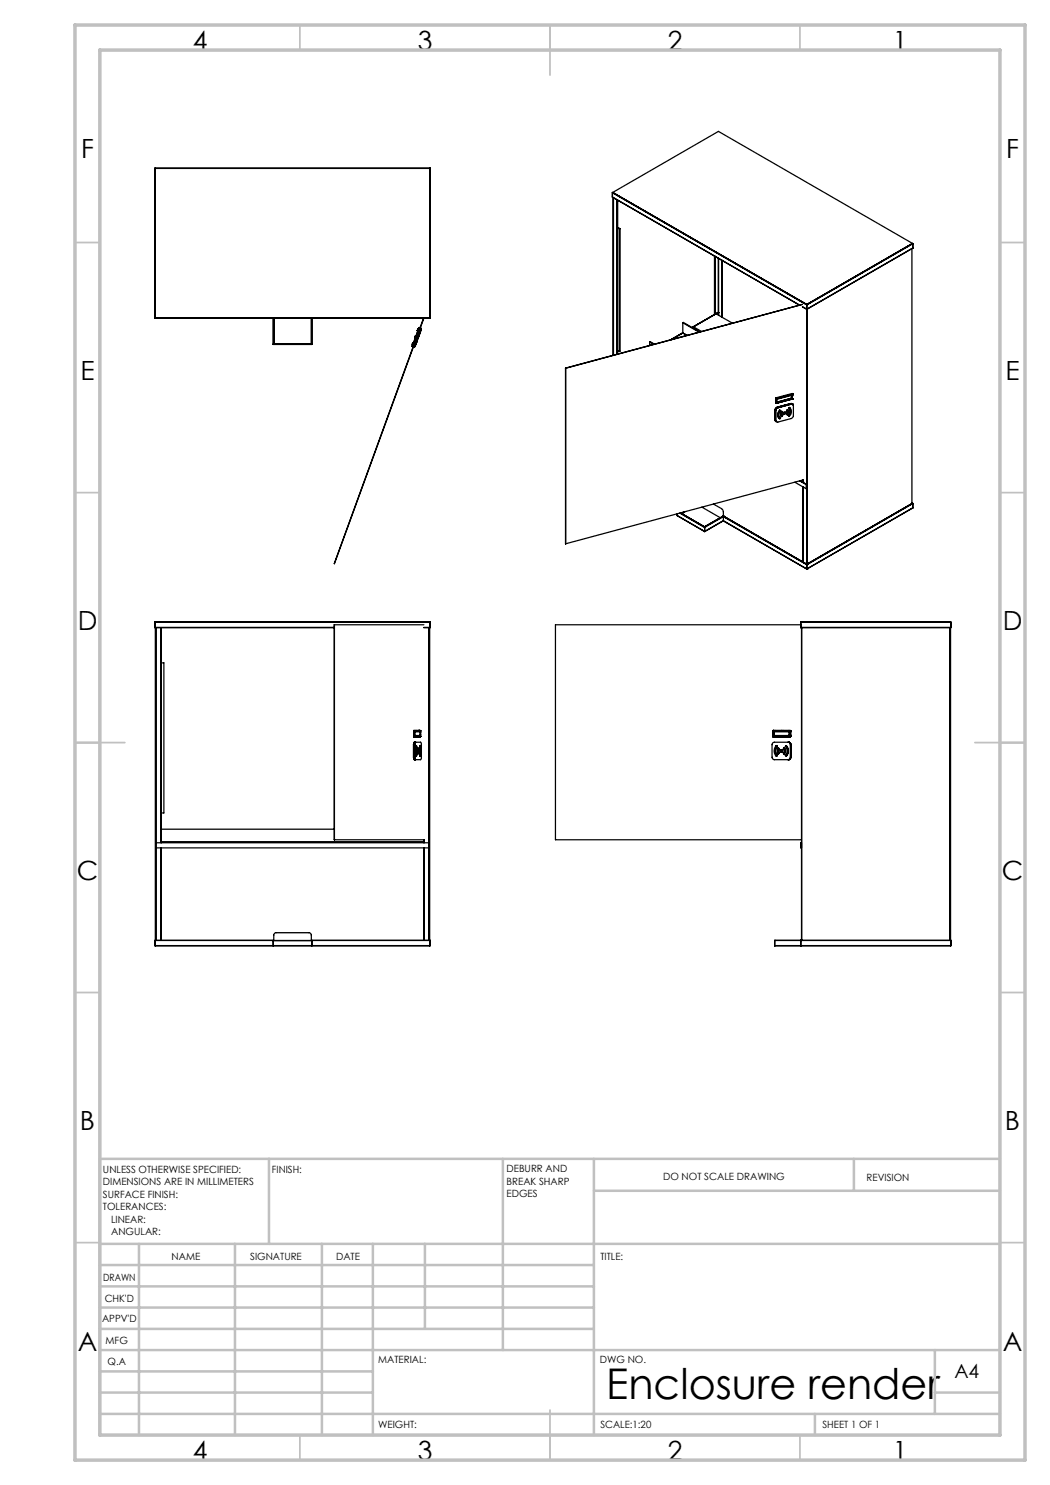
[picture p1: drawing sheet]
<svg xmlns="http://www.w3.org/2000/svg" width="210mm" height="297mm" viewBox="0 0 210 297" stroke-linecap="round" stroke-linejoin="round" font-family="sans-serif">
<g fill="none" stroke="#c0c0c0" stroke-width=".35">
<path d="M60 5v5M110 5v10M160 5v5M15 48.5h5M200 48.5h5M15 98.5h5M200 98.5h5M15 148.5h10M195 148.5h10M15 198.5h5M200 198.5h5M15 248.5h5"/>
<path d="M200 248.5h5M60 287v5M110 282v10M160 287v5"/>
</g>
<g fill="none" stroke="#c0c0c0" stroke-width=".5">
<path d="M53.8 231.8v17M100.6 231.8v38.2M118.8 231.8v55.2M118.8 238.2h81.2M170.8 231.8v6.4M200 231.8h-180v55.2M20 248.8h180M20 257.3h98.8M20 253h98.8M27.8 248.8v38.2M47 248.8v38.2M64.4 248.8v38.2"/>
<path d="M74.6 248.8v38.2M85 248.8v17M20 265.8h98.8M20 261.5h98.8M20 278.5h54.6M20 274.3h54.6M20 270h180M187 278.5h13M187 270v12.8M20 282.8h180M163 282.8v4.2"/>
</g>
<path d="M15 5h190v287h-190zM20 10h180v277h-180z" fill="none" stroke="#c0c0c0" stroke-width=".7"/>
<g fill="none" stroke="#000" stroke-width=".25">
<path d="M31 33.6v.1M31 33.6v30M31 33.6h55M31 33.7v29.9M31 33.7h55M86 33.7v29.9M86 33.6v.1M86 33.6v30M122.5 39.4h.1M122.5 39.4l37.4 21.6M122.5 38.6v.8M122.5 38.6l38.9 22.4"/>
<path d="M122.6 38.5l-.1 .1M122.6 38.5h-.1M122.6 38.5l38.8 22.4M122.6 38.5l21.1-12.2 38.8 22.4M122.6 38.5h.1M122.7 39.5v31.5M123.4 40v30.8M123.5 40v30.8M123.5 45.6l.4 .2M123.5 45.5l.5 .2M123.9 45.8v24.5M124 45.7l-.1 .1"/>
<path d="M124 45.7v24.5l-.1 .1M142.9 51.2v11.7M143 51.3v11.5M143.7 51.6v10.9M143.7 51.7v10.8M144.4 52v11.4M144.4 52.1l.1 11.4M182.4 49.7v51M182.5 48.7l.1 .1M182.5 48.7h.1M182.5 48.7l-21.1 12.2M182.6 49.6h.1"/>
<path d="M182.6 49.6l-21.2 12.3M182.6 48.8l-21.2 12.2M182.6 49.6l-21.2 12.2M182.6 48.8v.8M31 63.6h55M31 63.6h.1M54.6 63.6v5.3M54.6 68.9h7.8M54.7 68.8l-.1 .1M54.7 68.8l7.7 .1M54.7 63.6v5.2M54.8 68.8h-.1"/>
<path d="M54.8 63.6v5.2M54.8 68.8h7.5M54.8 68.7v.1M54.8 63.6v5.1M54.8 68.7h.1M54.9 63.6v5.2M54.9 68.6l-.1 .1M62.3 68.8h.1M62.3 63.6v5.2M62.3 63.6l.1 5.3M82.4 69.2h.1M82.4 69.2l.1 .1"/>
<path d="M82.4 68.9h.1zM82.5 68.8h.1M82.5 68.8v.1M82.5 69.3h.1M82.5 69h.1M82.5 68.7l.1 .1M82.5 69l-.1 .2M82.5 69.2l.2 .1M82.5 68.7v.1M82.5 69.2v.1M82.6 69h.1M82.6 68.5h.1"/>
<path d="M82.6 69l-.1 .2M82.6 69l.1 .1M82.6 69v-.1l.1 .2M82.6 68.5l-.1 .2M82.7 69.1h.1M82.7 69.3h.1M82.8 69.1l.1 .1M82.8 69.3l.1 .1M82.8 69.1h.1M82.8 69.1v.2zM82.9 69.1h.1M82.9 69.2h.1"/>
<path d="M82.9 69.1v.1M82.9 69.1h-.1l.1 .1M83 67.5h.1M83 67.4h.1M83 67.5v.1M83 67.4v.1M83 68.9h.1M83.1 67.2h.1M83.1 68.9l-.2 .5M83.1 67.2l-.1 .2M83.1 68.9h.1M83.1 67.6h.1l-.4 1z"/>
<path d="M83.3 68.5v.1M83.3 68.6l-.2 .4M83.3 68.4h.1M83.4 68.4l-.1 .2M83.4 68.1v.1M83.4 68.2v.2M83.5 66.1v.1M83.5 66.1h.1M83.5 68l-.1 .2M83.5 66h.1M83.5 66v.1M83.5 67.8h.1"/>
<path d="M83.6 65.8l.1 .1M83.6 65.8h.1M83.6 65.8v.1M83.6 65.8l-.1 .2M83.6 66.2h.1l-.4 1.1zM83.7 67.3l-.1 .5M83.7 65.7h.1M83.8 65.8h.1M83.8 65.5h.1M83.8 65.5l-.1 .2M83.8 65.8v.1h.2M83.8 65.5l-1.4 3.7"/>
<path d="M83.8 65.6v.2M83.8 65.6l-1.3 3.6M83.8 67h.1M83.9 65.5h.1M83.9 65.5l-.1 .1M83.9 67l-.2 .1M83.9 66.7h.1M83.9 65.8h.1M84 66.7l-.1 .3M84 65.8l.1 .1M84 66.6h.1M84 65.8h.1"/>
<path d="M84 66.1l.1 .1M84 65.9h.1M84 66.6v.1M84 65.6h.1M84.1 65.9l-1.2 3.2M84.1 65.9h.1M84.1 66.2h.1M84.1 66.2l-1 2.7M84.1 65.8v.1M84.1 65.6l-.1 .2M84.1 65.6l.1 .1M84.1 66.1h.1"/>
<path d="M84.2 66.1l-.2 .5M84.2 65.7l-.1 .5M84.7 63.6l-17.8 49.1 17.9-49.1M86 63.6h.1M113.1 73.6v35.2M123.5 70.1l.4 .2M129.9 68.4l.8 .5M129.9 68.4l.1-.1 .9 .5M129.9 68.4v.7M134.2 67.9l2.4-1.3-2.4 1.3M136.6 64.6l3.2 1.8M136.6 64.6l.1-.1 3.2 1.9"/>
<path d="M136.6 66.6l.8 .5M136.6 64.6v2M136.6 66.6l-2.3 1.3M138.7 65.4v.2M138.7 65.4l1.6 .9M138.7 65.4l-.2 .1M138.7 65.4l-.3 .1M143.2 62.8l3.3 1.8M143.2 62.8l-4.5 2.6M143.7 62.5l-5.3 3M143.7 62.5h.1M143.7 62.5l-.5 .3"/>
<path d="M143.8 62.5v.6M143.8 62.5l-.5 .3M155.2 79.6l3.2-.9v1.1M155.2 79.6v1.1M155.2 79.6l.1 .1M155.2 79.6v.1M155.2 79.7h.1M155.2 79.7v.9M155.3 79.7h.1M155.3 79.7v.9M155.4 79.7h.1M155.4 79.7v.1"/>
<path d="M158.3 79.7h.1M158.3 79.7l-2.9 .7M158.3 78.9h.1M158.3 79.8h.1M158.3 78.9v.1M158.3 79.1h.1M158.3 79.6v.1M158.3 79.8l-2.9 .8M158.3 79l-2.9 .8M158.3 78.9l-2.9 .8M158.3 79.1v.5M158.3 79.6h.1"/>
<path d="M158.3 79.1l-2.9 .7v.6M158.3 78.7l.2 .1M158.4 78.7h.1M158.4 78.8h.1M158.4 78.8v.1M158.4 79.8h.1M158.4 78.9h.1M158.4 79.8l-3.1 .9M158.4 78.8l-3.1 .9M158.4 79.8l-3.1 .8M158.4 79.5h.1M158.5 78.8l-.1 .1"/>
<path d="M158.5 79.1h.1M158.5 79.8h-.1M160.5 60.9l-47.4 12.7M160.5 61.3l.9 .5M160.5 61.4l.9 .5M161.4 60.9v.1M161.4 61.8v.1M161.4 60.9h.1M161.4 61v51.9M161.4 61.8v51M155 84l.2 .3M155 84l.1 .2"/>
<path d="M155 81.9l.1 .2M155 81.9v2.1M155.1 84.2l.1 .1M155.1 82.1v2M155.2 80.4h.1M155.2 80.6h.1M155.2 84.3h.1M155.2 80.6v.1M155.3 80.6h.1M155.3 80.6l-.1 .1M155.4 80.6h.1M155.4 80.5v.1"/>
<path d="M155.4 80.4h.1M155.5 81.4l-.3 .2-.2 .3M155.5 81.4l.1 .1M155.6 81.6l-.3 .2-.2 .3M155.6 81.5l-.4 .3-.1 .3M155.6 81.5v.1M155.9 83.4l.2 .2M155.9 82l-.4 .9 .3 .7M155.9 82l.2 .2M155.9 82l.1 .1M156 82.1l-.3 .3-.1 .7 .3 .6 .1 .1 .1-.2M156 82.1l.1 .1"/>
<path d="M156.1 82.2l-.3 .6a.71 .71 0 0 0 .3 .8M156.4 82.3l-.3 .5 .1 .4M156.4 82.3l-.3 .7 .3 .3 .1-.2M156.4 82.3l.1 .1M156.4 82.3h.1M156.4 83l.1 .1M156.5 82.4v.1a.41 .41 0 0 0 0 .6M157.1 82.5l-.3-.1-.1 .4M157.3 82.2l.2 .2-.2 .5M157.4 82.2l-.1 .7M157.4 82l.2 .1M157.4 82l-.1 .2"/>
<path d="M157.4 82h.1M157.5 82l.2 .5-.2 .5-.2-.1M157.5 82l-.2 .2M157.6 82.1h.1M157.7 81.7l.3 .5v.3l-.3 .6M157.9 81.8l.1 .6-.3 .7M157.9 81.5l.2 .2M157.9 81.5a1.09 1.09 0 0 1 0 1.8l-.2-.2M157.9 81.5l-.2 .2M157.9 81.5h.1M158.1 80.7l-2.6 .8-.4 .2v2.5M158.1 80.7l.4 .1"/>
<path d="M158.1 80.7h.1M158.1 80.7l.1 .2M158.1 80.7l-2.6 .7M158.2 80.9h.3l.2 .2v2.1l-.2 .3-.3 .2-2.6 .7h-.3l-.2-.3M158.2 80.9l-2.6 .7M158.5 80.8h.1M158.5 80.8l.1 .1M158.6 80.9l-.3-.1-2.7 .7M158.6 80.9h.1M159 96.4l2.3 1.4M159.9 96.2l1.4 .7M160.1 96.1l.5 .3"/>
<path d="M160.6 96.4h.1M160.6 96.5v-.5l-47.5 12.8M160.6 97.4v15M160.6 96.4l-.6-.3 1.3 .8M161.3 96.9v.9M161.3 97.7v.1M135.5 103.1h.1M135.5 103.1l5.4 3.2M135.5 102.8v.3M136 102.6l4.9 2.9M136.1 102.6l4.8 2.8M136.3 102.7l.6-.3-.6 .3"/>
<path d="M136.7 102.4l-.5 .3M140.4 101.4l3.6 2.1M140.9 106.3h.1M140.9 105.4v.1M140.9 105.4h.1M140.9 105.5v.8M142.7 100.8l1.8 1.1 .2 .5v.8M144.6 103.3l-3.7 2M144.6 103.3h.1M144.6 103.2v.1M144.6 103.3l-3.7 2.1M144.6 103.2l16.8 9.7"/>
<path d="M144.6 103.2h.1M144.6 104.2l-3.7 2.1M144.6 104.2l16.8 9.6M144.7 104.1l-.1 .1M144.7 103.3v.8M144.7 103.3l-3.8 2.2M144.7 103.3l16.7 9.7M161.4 112.9v.1M161.4 112.9h.1M161.4 113.8h.1M161.4 113v.8M161.4 112.8v.1"/>
<path d="M182.4 100.7l-21 12.1M182.4 100.6l.1 .1M182.4 100.7h.1M182.5 100.7l-21.1 12.2M182.5 100.7h.1M182.5 100.7l-.1-.1 .2 .1M182.6 101.6h.1M182.6 101.6l-21.2 12.2M182.6 100.7v.9M182.6 100.7l-21.2 12.3M31 125.5v.1M31 124.5v1"/>
<path d="M31 124.5h55M31 125.5h35.9M31 124.4v.1M31 124.4h55M31 124.4h.1M31 125.6h35.9M31.1 125.6v62.5M31.2 125.6v62.5M32.2 125.6v43M32.2 132.6h.6v30h-.6M66.9 125v43M84.8 125h-17.9v43h17.9v.6"/>
<path d="M84.8 125.6h1.2M84.8 125.5h1.2M85.8 125.6l.1 62.5M85.9 125.6v62.5M86 124.4v.1M86 124.4h.1M86 125.5v.1M86 124.5v1M160.2 125.5v.1M160.2 125h-49.1v43h49.2M160.2 124.5h30M160.2 125.5h30"/>
<path d="M160.2 124.5v1M160.2 124.4v.1M160.2 124.4h29.9M160.2 125.6h29.9M160.2 124.4h.1M160.3 125.6v62.5M190 125.6v62.5M190.1 124.4l.1 .1M190.1 124.4h.1M190.1 125.6v62.5M190.2 125.5l-.1 .1M190.2 124.5v1"/>
<path d="M82.7 148.9l.1-.5h1.3l.2 .3-.1 3.2h-1.4l-.1-.5M82.7 151.4h.2M82.7 148.9h.2M82.7 148.9v2.5M82.8 146.1l1.3 .1M82.8 146.1h.1M82.8 146.2h.1M82.8 146.2h1.3M82.8 146.1v1.3h1.2v-.1M82.9 146.2v1.1M82.9 146.2h.1M82.9 147.3h.1"/>
<path d="M82.9 146.1v.1M82.9 148.9l.2-.5-.2 .3v2.9l.2 .3-.2-.5M82.9 148.4l-.1 .3v2.9l.1 .3M82.9 148.9v2.5M83 146.2v.1M83 147.2v.1M83 146.2h.1M83 146.3h.1M83 147.3h.1M83 147.2h.1M83 147.2h1.1M83 146.3h1.1"/>
<path d="M83 147.2h1M83.1 147.4l.2-.1zM83.1 146.1h.1M83.1 147.3v.1M83.1 146.1h.2M83.2 147.3l-.1 .1M83.3 149.1a2.75 2.75 0 0 0 0 2.1M83.3 149.1l-.2 .8 .2 1.3M83.3 149.1v2.1M83.4 149.6l-.1 .3 .1 .9M83.4 149.6v1.2M83.6 146.1h.1"/>
<path d="M83.6 147.3h.1M83.6 149.9l-.1 .1 .1 .4M83.6 149.9l.1 .4-.1 .1zM83.7 146.1h.1M83.7 149.8v.8M83.7 150.6l.2 .2M83.7 149.8h.1M83.7 150.6h.1M83.8 146.1h.1M83.8 147.4h.1M83.8 149.8v.8M83.8 150.6l.1 .2"/>
<path d="M83.9 147.3l-.1 .1M83.9 149.6l.1 .4-.1 .8M83.9 146.1h.1M83.9 149.6l-.1 .2M83.9 149.6l-.2 .2M83.9 149.3l.1 .5-.1 1.3M83.9 151.1l.1 .1M83.9 149.3h.1M83.9 151.1h.1M84 151.1v.1M84 146.1h.1M84 147.3v.1"/>
<path d="M84 146.4h-1v.7l1.1-.1M84 146.4h.1M84 147.2h.1M84 146.2v.1M84 147.2l.1 .1M84 146.3h.1M84 146.2h.1M84 149.1l.2 .8-.2 1.3M84 146.4v.6M84 147h.1M84 149.1l-.1 .2M84 149.1v.2"/>
<path d="M84.1 147.2v.1M84.1 146.2v.1M84.1 147.3h.1M84.1 146.2h-1.1M84.1 146.2h.1M84.1 147.3l-1.3 .1M84.1 146.2v1.1M154.6 146.2h.1M154.6 147.3h.1M154.6 146.1h3.4v1.3h-3.4zM154.7 147.3h.1M154.7 146.1v.1"/>
<path d="M154.7 147.4h.1M154.7 146.2h3.3M154.7 147.3v.1M154.7 146.1l-.1 .1M154.7 146.1h.1M154.8 147v.1M154.8 147h.1M154.8 146.4h.1M154.8 146.4v.6M154.8 147.2h.1M154.8 146.2v.1M154.8 146.3h.1"/>
<path d="M154.8 146.2h.1M154.8 146.2h3M154.8 147.2h3M154.8 146.3h3M154.8 146.4h3v.7h-3M154.9 146.1h.1M154.9 147.3v.1M154.9 147.4h.3M155 146.1v.1M155.2 147.3v.1M155.2 146.1h.1M155.3 149.1a1.53 1.53 0 0 0 0 2.1"/>
<path d="M155.3 151.2h.1M155.3 149.1h.1M155.3 149.1l.1 .2M155.4 149.3l-.3 .7v.6l.3 .5M155.4 149.3h.1M155.4 151.1h.1M155.4 151.1l-.1 .1M155.4 149.3l-.3 .8 .1 .6 .2 .4M155.6 149.6l-.2 .4 .2 .8M155.6 149.6h.1M155.6 150.8h.1M155.6 149.6l.3 .2"/>
<path d="M155.9 149.8l-.2 .2 .2 .6M155.9 149.8l-.3 .3 .3 .5M155.9 150.6l-.3 .2M156.2 146.1h.1M156.2 147.3l.4 .1M156.2 149.9h.1M156.2 150.4h.1M156.2 147.3l.1 .1M156.2 149.9l.3 .2v.2l-.3 .1M156.5 147.3l.1 .1M156.6 146.1h.1M156.6 147.3v.1"/>
<path d="M156.8 149.6l.3 .5-.3 .7M156.8 149.6l.3 .4v.4l-.3 .4M156.8 149.6l-.1 .2 .1 .2-.1 .6 .1 .2M157.2 149.1l-.1 .2 .3 .7a1.17 1.17 0 0 1-.3 1.1l.1 .1M157.2 149.1h.1M157.2 151.2h.1M157.3 149.1l.4 .9-.1 .7-.3 .5M157.6 146.1h.1M157.6 148.4l.4 .3 .1 .2M157.7 146.1v.1M157.8 147.2h.1M157.8 146.2v.1"/>
<path d="M157.8 146.3h.1M157.8 146.2h.1M157.9 147.3v.1M157.9 146.1v.1M157.9 147.3h.1M157.9 146.2h.1M157.9 147.3l-.2 .1M157.9 146.5v.5M157.9 146.2v1.1M158 146.9h.1M158 146.6h.1M158 146.5h.1"/>
<path d="M158 147h.1M158 146.2h.1M158 147.3h.1M158 146.1v.1M158 147.2h.1M158 146.3h.1M158 147.3h-3.3M158.1 151.4l-.1 .3-.4 .2M158.1 151.4h.1M158.1 148.9h.1M158.1 148.9v2.5M158.1 148.9l-.1-.2-.3-.3h-2.9l-.2 .2-.2 .3v2.5l.2 .4 .2 .1h2.9l.3-.2 .1-.3"/>
<path d="M158.2 148.9l-.2-.4-.3-.1 .2 .1 .3 .3v2.7l-.2 .3-.3 .1 .4-.2 .1-.3M158.2 148.9v2.5M31.2 168.6h54.6M31.2 169.6h54.6M32.2 169.6v18.5M32.2 165.8h34.7M32.2 168.3h52.6M84.8 168v.6M84.8 169.6v18.5M160.3 168.6h-.1v1h.1M31 189.1v.1M31 189.1h55"/>
<path d="M31 188.1h55M31 188.1v1M31 188.1h.1M31 189.2h55M31 188.1h23.7M54.6 189.1h.1M54.7 188.1h7.6M54.7 188.1l-.1 1M54.7 188.1l.1-1.2 .4-.4h6.6l.4 .4 .1 1.2h23.7M62.3 188.1h.1M62.4 188.1l-.1 1.1M86 188.1h.1"/>
<path d="M86 189.1v.1M86 188.1v1M154.9 189.1l.1 .1M154.9 188.1h5.3M154.9 189.1h35.3M154.9 188.1h35.3M154.9 188.1v1M155 188.1h-.1M160.2 189.1l-5.2 .1M160.2 189.1v.1M160.2 188.1v1M160.2 188.1h.1"/>
<path d="M160.2 189.2h29.9M160.2 188.1h29.9M190.1 188.1h.1M190.2 189.1l-.1 .1M190.2 188.1v1"/>
<circle cx="156.9" cy="82.6" r=".23"/>
<circle cx="156.3" cy="150.2" r=".25"/>
</g>
<text font-size="8.5" x="121.3" y="279.7">Enclosure render</text>
<g font-size="5.3">
<text x="38.5" y="9.9">4</text>
<text x="83.5" y="9.9">3</text>
<text x="133.6" y="9.9">2</text>
<text x="178.6" y="9.9">1</text>
<text x="16.2" y="31.7">F</text>
<text x="201.2" y="31.7">F</text>
<text x="16.1" y="75.9">E</text>
<text x="201.1" y="75.9">E</text>
<text x="15.5" y="125.9">D</text>
<text x="200.5" y="125.9">D</text>
<text x="15.4" y="175.9">C</text>
<text x="200.4" y="175.9">C</text>
<text x="16" y="225.9">B</text>
<text x="201" y="225.9">B</text>
<text x="15.5" y="270.2">A</text>
<text x="200.5" y="270.2">A</text>
<text x="38.5" y="291.9">4</text>
<text x="83.5" y="291.9">3</text>
<text x="133.6" y="291.9">2</text>
<text x="178.6" y="291.9">1</text>
</g>
<text font-size="3.9" x="190.9" y="275.5">A4</text>
<g font-size="2">
<text x="20.6" y="234.6">UNLESS OTHERWISE SPECIFIED:</text>
<text x="20.6" y="237.1">DIMENSIONS ARE IN MILLIMETERS</text>
<text x="20.6" y="239.6">SURFACE FINISH:</text>
<text x="54.4" y="234.6">FINISH:</text>
<text x="101.3" y="234.5">DEBURR AND</text>
<text x="101.3" y="237">BREAK SHARP</text>
<text x="101.3" y="239.5">EDGES</text>
<text x="132.6" y="236">DO NOT SCALE DRAWING</text>
<text x="173.3" y="236.2">REVISION</text>
<text x="20.6" y="242.1">TOLERANCES:</text>
<text x="22.2" y="244.6">LINEAR:</text>
<text x="22.2" y="247.1">ANGULAR:</text>
<text x="34.3" y="252">NAME</text>
<text x="50" y="251.9">SIGNATURE</text>
<text x="67.2" y="251.9">DATE</text>
<text x="120.1" y="251.9">TITLE:</text>
<text x="20.6" y="256.1">DRAWN</text>
<text x="20.9" y="260.3">CHK'D</text>
<text x="20.4" y="264.4">APPV'D</text>
<text x="21.1" y="268.8">MFG</text>
<text x="21.5" y="273">Q.A</text>
<text x="75.6" y="272.5">MATERIAL:</text>
<text x="120" y="272.5">DWG NO.</text>
<text x="75.6" y="285.5">WEIGHT:</text>
<text x="120.1" y="285.6">SCALE:1:20</text>
<text x="164.5" y="285.6">SHEET 1 OF 1</text>
</g>
</svg>
